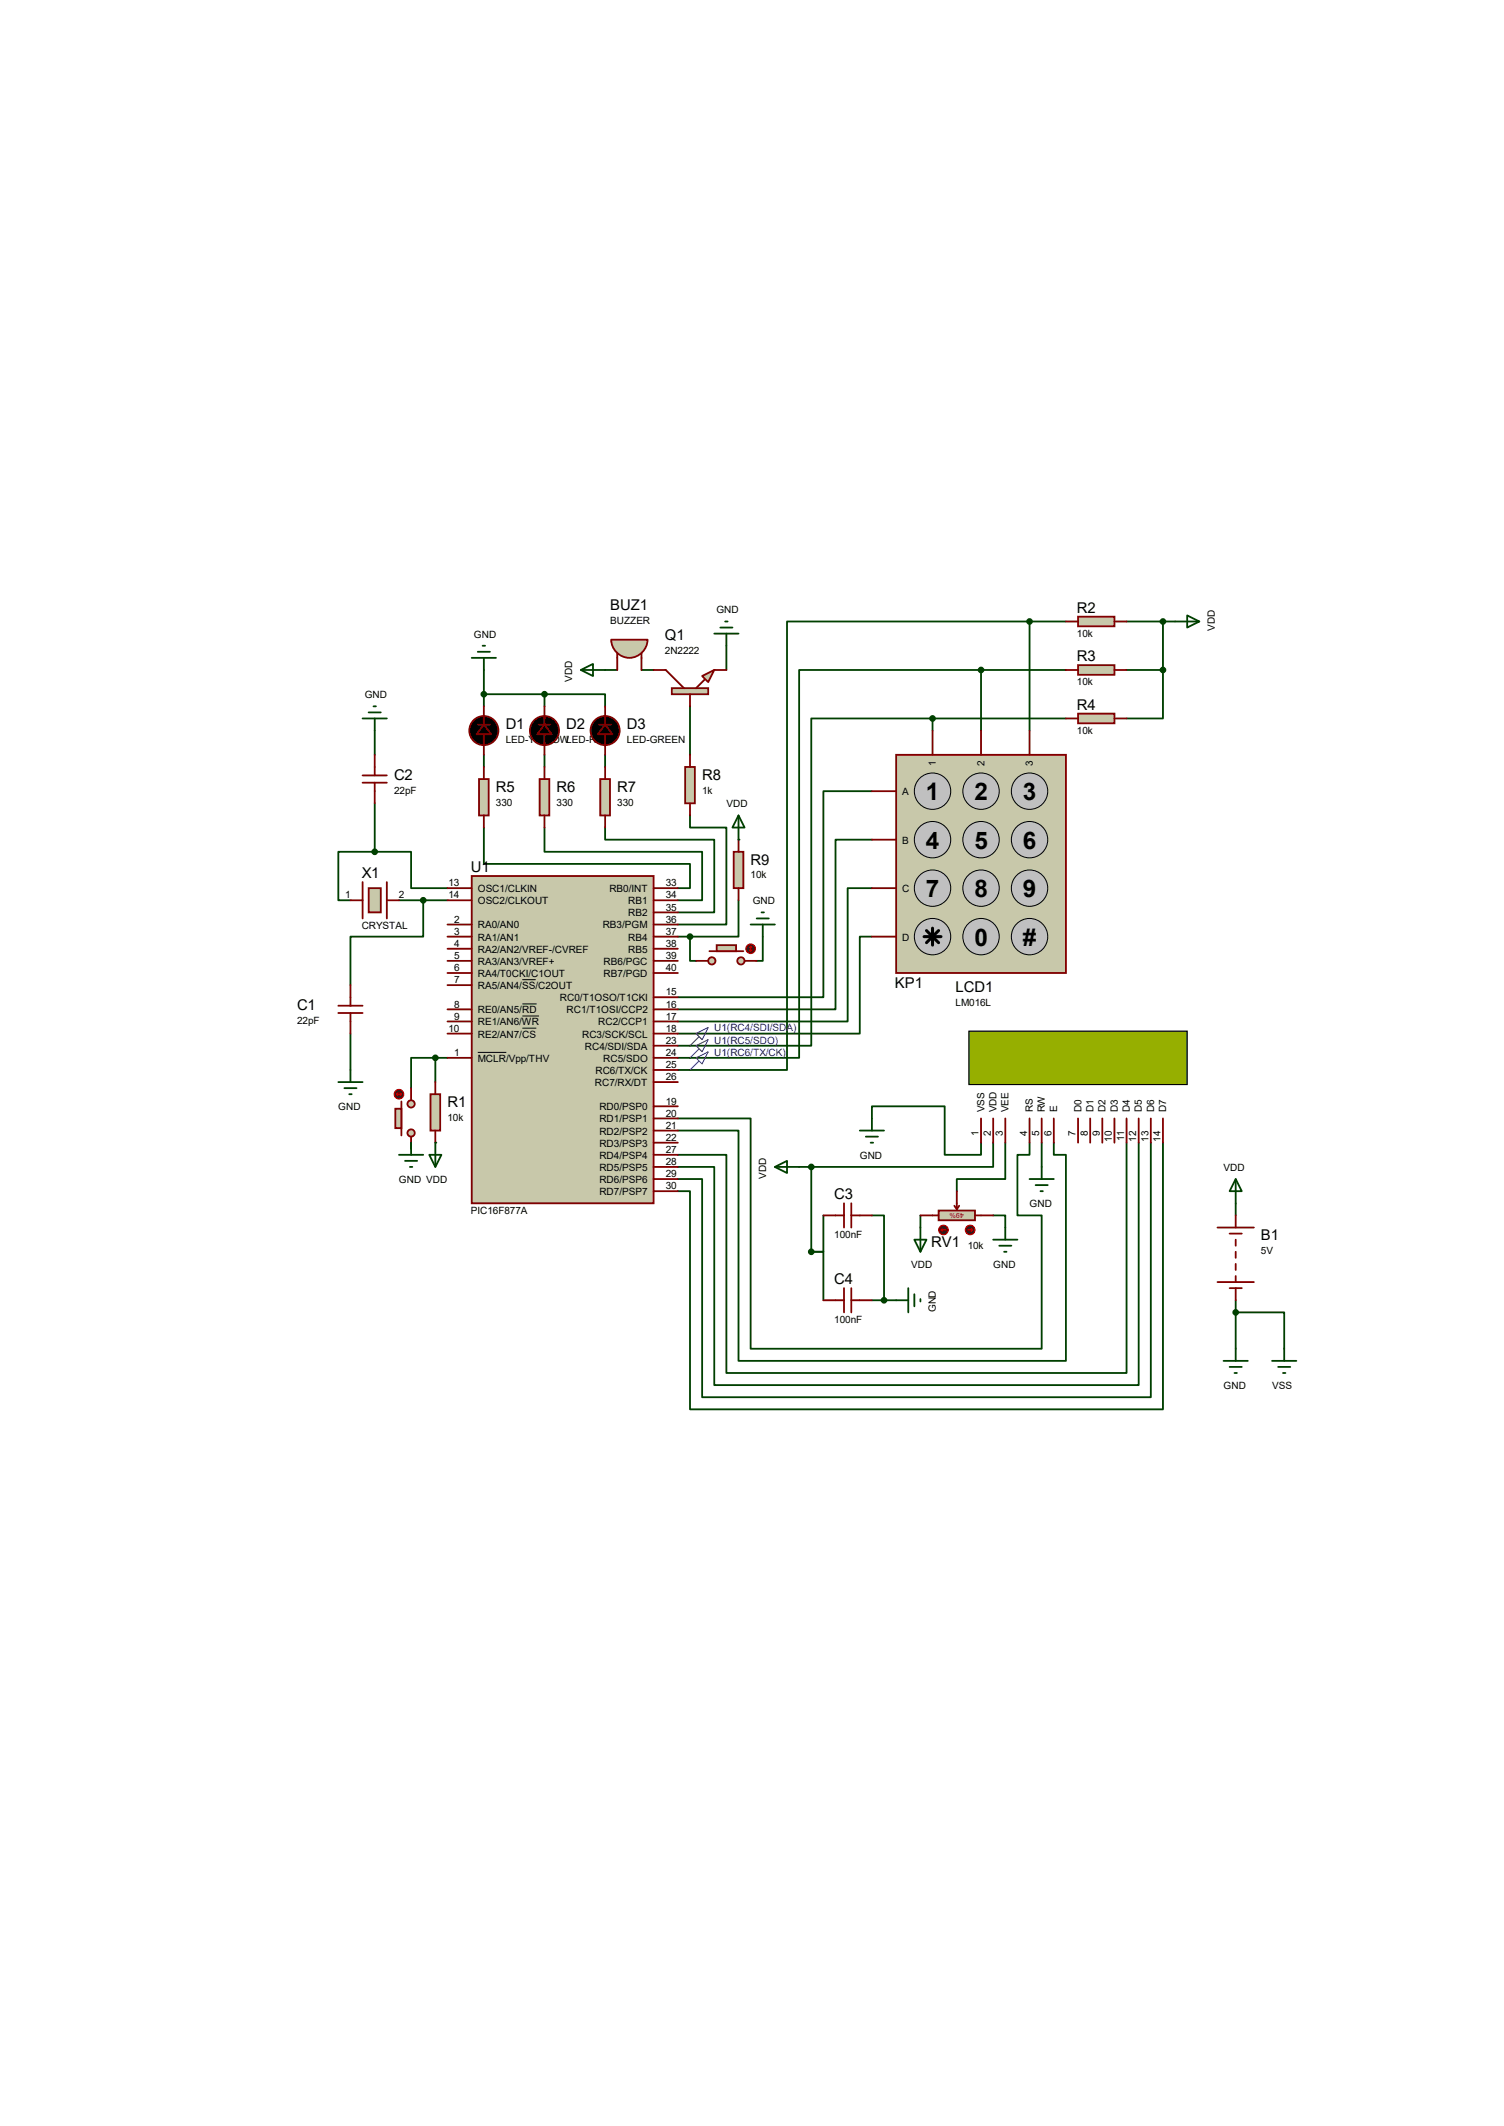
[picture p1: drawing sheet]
<svg xmlns="http://www.w3.org/2000/svg" width="210mm" height="297mm" viewBox="0 0 210 297" stroke-linecap="round" stroke-linejoin="round" font-family="sans-serif">
<g fill="none" stroke="#004000" stroke-width=".25">
<path d="M67.6 93.6v5.1M67.6 97h8.4M76 97h8.5v1.7M76 97v1.7M84.5 93.6h1.7M89.6 93.6h1.7M96.4 98.7v6.8M101.4 90.2v3.4M137 93.6h-25.4v54.2h-16.9M137 93.6h11.8M137 93.6v8.5M143.8 86.8h-33.9v62.7h-15.2"/>
<path d="M143.8 86.8h5M143.8 86.8v15.3M157.3 93.6h5.1M157.3 86.8h6.8M162.4 93.6v6.8h-5.1M162.4 86.8v6.8M52.3 119h-5.1v6.8h1.7M52.3 119h5.1v5.1h5.1M52.3 102.1v3.4M52.3 112.2v6.8M67.6 115.6v5.1h28.8v3.4h-1.7M67.6 105.5v1.6"/>
<path d="M76 115.6v3.4h22v6.8h-3.3M76 105.5v1.6M84.5 115.6v1.7h15.2v10.2h-5M84.5 105.5v1.6M96.4 113.9v1.7h5v13.6h-6.7M103.1 117.3h.1M121.8 110.5h-6.8v28.8h-20.3M121.8 117.3h-5.1v23.7h-22M130.2 100.4h-16.9v45.7h-18.6M130.2 100.4h18.6M130.2 100.4v1.7M55.7 125.8h6.8"/>
<path d="M59.1 125.8v5.1h-10.2v6.7M94.7 130.9h1.7M96.4 130.9v3.3h.8M103.1 125.8v5.1h-6.7M106.5 130.9v3.3h-.8M121.8 124.1h-3.4v18.6h-23.7M121.8 130.9h-1.7v13.5h-25.4M48.9 144.4v5.1M57.4 159.6v.9M60.8 159.6h.1M60.8 147.8h-3.4v4.2M60.8 147.8h1.7"/>
<path d="M60.8 147.8v3.4M94.7 157.9h8.4v32.2h45.7v-28.8h-1.6v-1.7M94.7 156.3h10.1v32.1h40.7v-18.6h-3.4v-8.5h1.7v-1.7M121.8 156.3v-1.7h10.1v6.7h5.1v-1.7M138.7 159.6v3.4h-25.4M140.4 159.6v5.1h-6.8v1.7M145.5 159.6v3.4M157.3 159.6v32.2h-55.9v-30.5h-6.7M159 159.6v33.9h-59.3v-30.5h-5M160.7 159.6v35.6h-62.7v-30.5h-3.3M162.4 159.6v37.3h-66v-30.5h-1.7M111.6 163h1.7"/>
<path d="M113.3 174.9h1.7v6.8M113.3 163v11.9M115 169.8v5.1h-1.7M121.8 169.8h1.6v11.9M128.5 169.8v1.7M138.7 169.8h1.7v1.7M172.6 168.1v1.7M121.8 181.7h3.3M172.6 183.3h6.7v5.1M172.6 181.7v6.7"/>
</g>
<path d="M65.9 122.4h25.4v45.7h-25.4z" fill="#c8c8aa" stroke="#800000" stroke-width=".25"/>
<g fill="none" stroke="#800000" stroke-width=".25">
<path d="M62.5 129.2h3.4M62.5 130.9h3.4M62.5 132.5h3.4M62.5 135.9h3.4M62.5 137.6h3.4M62.5 124.1h3.4M62.5 125.8h3.4M62.5 134.2h3.4M91.3 129.2h3.4M91.3 130.9h3.4M91.3 132.5h3.4M91.3 135.9h3.4"/>
<path d="M91.3 124.1h3.4M91.3 125.8h3.4M91.3 134.2h3.4M91.3 127.5h3.4M91.3 139.3h3.4M62.5 141h3.4M62.5 142.7h3.4M62.5 144.4h3.4M62.5 147.8h3.4M91.3 141h3.4M91.3 142.7h3.4M91.3 144.4h3.4"/>
<path d="M91.3 154.6h3.4M91.3 156.3h3.4M91.3 159.6h3.4M91.3 157.9h3.4M91.3 151.2h3.4M91.3 149.5h3.4M91.3 147.8h3.4M91.3 146.1h3.4M91.3 166.4h3.4M91.3 164.7h3.4M91.3 163h3.4M91.3 161.3h3.4"/>
</g>
<path d="M72.9 136.9h1.9M66.7 147h4M72.9 140.3h2M72.9 141.9h2.4M72.9 143.6h2" fill="none" stroke="#000" stroke-width=".14"/>
<path d="M135.3 144.1h30.5v7.4h-30.5z" fill="#96af00" stroke="#000" stroke-width=".17"/>
<g fill="none" stroke="#800000" stroke-width=".25">
<path d="M50.6 123.2v5.1M54 123.2v5.1M137 156.3v3.3M138.7 156.3v3.3M140.4 156.3v3.3M143.8 156.3v3.3M145.5 156.3v3.3M147.2 156.3v3.3M150.5 156.3v3.3M152.2 156.3v3.3M153.9 156.3v3.3M155.6 156.3v3.3"/>
<path d="M157.3 156.3v3.3M159 156.3v3.3M160.7 156.3v3.3M162.4 156.3v3.3"/>
</g>
<path d="M120.1 157.9h3.3M120.9 158.8h1.7M121.6 159.6h.3M121.8 156.3v1.6M143.8 164.7h3.4M144.6 165.6h1.7M145.3 166.4h.3M145.5 163v1.7" fill="none" stroke="#004000" stroke-width=".25"/>
<path d="M51.5 124.1h1.7v3.4h-1.7z" fill="#c8c8aa" stroke="#800000" stroke-width=".25"/>
<g fill="none" stroke="#800000" stroke-width=".25">
<path d="M50.6 109.3h3.4M50.6 108.3h3.4M52.3 105.5v2.8M52.3 109.3v2.9M48.9 125.8h1.7M48.9 137.6v2.9M54 125.8h1.7M47.2 141.5h3.4M47.2 140.5h3.4M48.9 141.5v2.9M170 171.5h5.1M170 179.1h5.1"/>
<path d="M171.7 172.3h1.7M171.7 180h1.7M172.6 169.8v1.7M172.6 173.2v.8M172.6 174.9v.8M172.6 176.6v.8M172.6 178.3v.8M172.6 180v1.7"/>
</g>
<circle cx="52.3" cy="119" r=".34" fill="#004000" stroke="#004000" stroke-width=".25"/>
<path d="M51.5 99.5h1.7M52.2 98.7h.3M50.6 100.4h3.4M52.3 100.4v1.7M47.2 151.2h3.4M48.1 152h1.7M48.8 152.9h.3M48.9 149.5v1.7M170.9 190.1h3.3M171.7 191h1.7M172.4 191.8h.3M172.6 188.4v1.7" fill="none" stroke="#004000" stroke-width=".25"/>
<path d="M60.1 152.9h1.4v5h-1.4z" fill="#c8c8aa" stroke="#800000" stroke-width=".25"/>
<path d="M60.8 151.2v1.7M60.8 157.9v1.7" fill="none" stroke="#800000" stroke-width=".25"/>
<path d="M108.2 163l1.7-.8v1.7zM108.2 163h3.4M126.8 180v3.3M125.1 181.7h1.7M127.7 180.8v1.7M128.5 181.5v.3" fill="none" stroke="#004000" stroke-width=".25"/>
<circle cx="113.3" cy="163" r=".34" fill="#004000" stroke="#004000" stroke-width=".25"/>
<path d="M131.1 169.1h5v1.4h-5z" fill="#c8c8aa" stroke="#800000" stroke-width=".25"/>
<path d="M128.5 169.8h2.6M133.3 168.4l.3 .6M133.6 166.4v2.6M133.9 168.4l-.3 .6M136.1 169.8h2.6" fill="none" stroke="#800000" stroke-width=".25"/>
<circle cx="131.7" cy="171.8" r=".68" fill="#400000" stroke="#f00" stroke-width=".14"/>
<path d="M131.4 171.8l.2 .2M131.4 171.8h.7M131.6 171.7l-.2 .1" fill="none" stroke="#f00" stroke-width=".14"/>
<circle cx="135.5" cy="171.8" r=".68" fill="#400000" stroke="#f00" stroke-width=".14"/>
<path d="M135.1 171.8h.7M135.6 171.7l.2 .1M135.8 171.8l-.2 .2" fill="none" stroke="#f00" stroke-width=".14"/>
<path d="M138.7 173.2h3.4M139.5 174h1.7M140.2 174.9h.3M140.4 171.5v1.7" fill="none" stroke="#004000" stroke-width=".25"/>
<path d="M115 169.8h2.9M117.9 168.1v3.4M117.9 180v3.3M118.9 168.1v3.4M118.9 180v3.3M118.9 169.8h2.9M115 181.7h2.9M118.9 181.7h2.9" fill="none" stroke="#800000" stroke-width=".25"/>
<g fill="#c8c8aa" stroke="#800000" stroke-width=".25">
<circle cx="57.4" cy="154.2" r=".51"/>
<circle cx="57.4" cy="158.3" r=".51"/>
</g>
<path d="M56 153.9v4.7" fill="none" stroke="#800000" stroke-width=".25"/>
<path d="M55.2 154.9h.8v2.7h-.8z" fill="#c8c8aa" stroke="#800000" stroke-width=".25"/>
<path d="M57.4 152v1.7M57.4 158.8v1.7" fill="none" stroke="#800000" stroke-width=".25"/>
<circle cx="55.7" cy="152.9" r=".68" fill="#400000" stroke="#f00" stroke-width=".14"/>
<path d="M55.4 152.9h.6M55.4 152.9l.1 .1M55.5 152.7l-.1 .2M55.9 152.7l.1 .2M56 152.9l-.1 .1" fill="none" stroke="#f00" stroke-width=".14"/>
<g fill="#000" stroke="#800000" stroke-width=".25">
<path d="M67.6 101.2l1 1.4h-2.1zM76 101.2l1 1.4h-2zM84.5 101.2l1 1.4h-2z"/>
<circle cx="67.6" cy="102.1" r="2.03"/>
<circle cx="76" cy="102.1" r="2.03"/>
<circle cx="84.5" cy="102.1" r="2.03"/>
</g>
<path d="M67.6 98.7v2.5M76 98.7v2.5M84.5 98.7v2.5M66.7 101.2h1.7M67.6 102.6v2.9M75.2 101.2h1.7M76 102.6v2.9M83.7 101.2h1.6M84.5 102.6v2.9" fill="none" stroke="#800000" stroke-width=".25"/>
<path d="M66.9 102.1h1.3M67.2 101.7h.7v.7h-.7zM67.6 101.4v1.3" fill="none" stroke="#000040" stroke-width=".14"/>
<path d="M66.9 108.8h1.3v5.1h-1.3z" fill="#c8c8aa" stroke="#800000" stroke-width=".25"/>
<path d="M67.6 107.1v1.7M67.6 113.9v1.7" fill="none" stroke="#800000" stroke-width=".25"/>
<path d="M75.4 108.8h1.3v5.1h-1.3z" fill="#c8c8aa" stroke="#800000" stroke-width=".25"/>
<path d="M76 107.1v1.7M76 113.9v1.7" fill="none" stroke="#800000" stroke-width=".25"/>
<path d="M83.8 108.8h1.4v5.1h-1.4z" fill="#c8c8aa" stroke="#800000" stroke-width=".25"/>
<path d="M84.5 107.1v1.7M84.5 113.9v1.7" fill="none" stroke="#800000" stroke-width=".25"/>
<path d="M85.3 89.4h5.1a2.54 2.54 0 0 1-2.5 2.5 2.54 2.54 0 0 1-2.6-2.5z" fill="#c8c8aa" stroke="#800000" stroke-width=".25"/>
<path d="M86.2 91.2v2.4M89.6 91.2v2.4" fill="none" stroke="#800000" stroke-width=".25"/>
<g fill="#c8c8aa" stroke="#800000" stroke-width=".25">
<path d="M98 94.4l1.7-.8-.8 1.7z"/>
<path d="M93.8 96.1h5.1v.9h-5.1z"/>
</g>
<path d="M91.3 93.6h1.7l2.5 2.5M96.4 97v1.7M98.4 95l-1.2 1.1M99.7 93.6h1.7" fill="none" stroke="#800000" stroke-width=".25"/>
<path d="M95.7 107.1h1.3v5.1h-1.3z" fill="#c8c8aa" stroke="#800000" stroke-width=".25"/>
<path d="M96.4 105.5v1.6M96.4 112.2v1.7" fill="none" stroke="#800000" stroke-width=".25"/>
<g fill="#c8c8aa" stroke="#800000" stroke-width=".25">
<circle cx="103.5" cy="134.2" r=".51"/>
<circle cx="99.4" cy="134.2" r=".51"/>
</g>
<path d="M99.1 132.9h4.7" fill="none" stroke="#800000" stroke-width=".25"/>
<path d="M100.1 132h2.7v.9h-2.7z" fill="#c8c8aa" stroke="#800000" stroke-width=".25"/>
<path d="M97.2 134.2h1.7M104 134.2h1.7" fill="none" stroke="#800000" stroke-width=".25"/>
<circle cx="104.8" cy="132.5" r=".68" fill="#400000" stroke="#f00" stroke-width=".14"/>
<path d="M104.6 132.7l.2 .2M104.8 132.2v.7M104.8 132.2l-.2 .2M104.8 132.2l.2 .2M105 132.7l-.2 .2" fill="none" stroke="#f00" stroke-width=".14"/>
<path d="M102.4 119h1.4v5.1h-1.4z" fill="#c8c8aa" stroke="#800000" stroke-width=".25"/>
<path d="M103.1 117.3v1.7M103.1 124.1v1.7" fill="none" stroke="#800000" stroke-width=".25"/>
<g fill="none" stroke="#004000" stroke-width=".25">
<path d="M65.9 91.9h3.4M66.7 91.1h1.7M67.4 90.2h.3M67.6 91.9v1.7M81.1 93.6l1.7-.8v1.6zM81.1 93.6h3.4M99.7 88.5h3.4M100.6 87.7h1.7M101.3 86.8h.3M101.4 88.5v1.7M103.1 113.9l.9 1.7h-1.7zM103.1 113.9v3.4"/>
<path d="M104.8 129.2h3.4M105.7 128.3h1.7M106.3 127.5h.4M106.5 129.2v1.7M57.4 159.6v1.7M60.8 159.6v3.4M55.7 161.3h3.4M56.6 162.2h1.7M57.2 163h.4M59.9 161.3h1.7l-.8 1.7zM127.7 173.2h1.7l-.9 1.7zM128.5 171.5v3.4"/>
<path d="M172.6 164.7l.8 1.7h-1.7zM172.6 164.7v3.4M177.6 190.1h3.4M178.5 191h1.7M179.2 191.8h.3M179.3 188.4v1.7"/>
</g>
<g fill="#004000" stroke="#004000" stroke-width=".25">
<circle cx="76" cy="97" r=".34"/>
<circle cx="67.6" cy="97" r=".34"/>
<circle cx="96.4" cy="130.9" r=".34"/>
<circle cx="113.3" cy="174.9" r=".34"/>
<circle cx="172.6" cy="183.3" r=".34"/>
</g>
<path d="M150.5 86.1h5.1v1.4h-5.1z" fill="#c8c8aa" stroke="#800000" stroke-width=".25"/>
<path d="M148.8 86.8h1.7M155.6 86.8h1.7" fill="none" stroke="#800000" stroke-width=".25"/>
<path d="M150.5 92.9h5.1v1.4h-5.1z" fill="#c8c8aa" stroke="#800000" stroke-width=".25"/>
<path d="M148.8 93.6h1.7M155.6 93.6h1.7" fill="none" stroke="#800000" stroke-width=".25"/>
<path d="M150.5 99.7h5.1v1.3h-5.1z" fill="#c8c8aa" stroke="#800000" stroke-width=".25"/>
<path d="M148.8 100.4h1.7M155.6 100.4h1.7" fill="none" stroke="#800000" stroke-width=".25"/>
<path d="M164.1 86.8h3.4M165.8 86l1.7 .8-1.7 .9z" fill="none" stroke="#004000" stroke-width=".25"/>
<g fill="#004000" stroke="#004000" stroke-width=".25">
<circle cx="162.4" cy="93.6" r=".34"/>
<circle cx="162.4" cy="86.8" r=".34"/>
<circle cx="130.2" cy="100.4" r=".34"/>
<circle cx="137" cy="93.6" r=".34"/>
<circle cx="143.8" cy="86.8" r=".34"/>
<circle cx="60.8" cy="147.8" r=".34"/>
<circle cx="59.1" cy="125.8" r=".34"/>
<circle cx="123.4" cy="181.7" r=".34"/>
</g>
<path d="M97.2 144.4l1.7-.8-.9 1.6zM97.2 146.1l1.7-.9-.9 1.7zM97.2 147.8l1.7-.9-.9 1.7zM97.5 144.9l-1.1 1.2M97.5 146.6l-1.1 1.2M97.5 148.3l-1.1 1.2" fill="none" stroke="#0000c0" stroke-width=".14"/>
<path d="M125.1 105.5h23.7v30.4h-23.7z" fill="#c8c8aa" stroke="#800000" stroke-width=".25"/>
<g fill="#c0c0c0" stroke="#000" stroke-width=".14">
<circle cx="130.2" cy="110.5" r="2.54"/>
<circle cx="137" cy="110.5" r="2.54"/>
<circle cx="143.8" cy="110.5" r="2.54"/>
<circle cx="130.2" cy="117.3" r="2.54"/>
<circle cx="137" cy="117.3" r="2.54"/>
<circle cx="143.8" cy="117.3" r="2.54"/>
<circle cx="130.2" cy="124.1" r="2.54"/>
<circle cx="137" cy="124.1" r="2.54"/>
<circle cx="143.8" cy="124.1" r="2.54"/>
<circle cx="130.2" cy="130.9" r="2.54"/>
<circle cx="137" cy="130.9" r="2.54"/>
<circle cx="143.8" cy="130.9" r="2.54"/>
</g>
<path d="M129 130.9h2.4M129.4 130l1.7 1.7M130.2 129.7v2.3M131.1 130l-1.7 1.7" fill="none" stroke="#000" stroke-width=".42"/>
<path d="M121.8 110.5h3.3M121.8 117.3h3.3M130.2 102.1v3.4M137 102.1v3.4M143.8 102.1v3.4M121.8 124.1h3.3M121.8 130.9h3.3" fill="none" stroke="#800000" stroke-width=".25"/>
<g font-size="3.4">
<text x="129.3" y="111.8">1</text>
<text x="136.1" y="111.8">2</text>
<text x="142.8" y="111.8">3</text>
<text x="129.3" y="118.6">4</text>
<text x="136.1" y="118.6">5</text>
<text x="142.8" y="118.6">6</text>
<text x="129.3" y="125.3">7</text>
<text x="136.1" y="125.3">8</text>
<text x="142.8" y="125.3">9</text>
<text x="136.1" y="132.1">0</text>
<text x="142.8" y="132.1">#</text>
</g>
<g font-size="2.1">
<text x="85.2" y="85.2">BUZ1</text>
<text x="92.8" y="89.5">Q1</text>
<text x="150.4" y="85.6">R2</text>
<text x="150.4" y="92.4">R3</text>
<text x="70.6" y="101.8">D1</text>
<text x="79.1" y="101.8">D2</text>
<text x="87.5" y="101.8">D3</text>
<text x="150.4" y="99.1">R4</text>
<text x="55" y="108.9">C2</text>
<text x="69.3" y="110.6">R5</text>
<text x="77.7" y="110.6">R6</text>
<text x="86.2" y="110.6">R7</text>
<text x="98" y="108.9">R8</text>
<text x="50.5" y="122.7">X1</text>
<text x="65.7" y="121.8">U1</text>
<text x="104.8" y="120.8">R9</text>
<text x="41.5" y="141.1">C1</text>
<text x="125" y="138">KP1</text>
<text x="133.4" y="138.6">LCD1</text>
<text x="62.5" y="154.6">R1</text>
<text x="116.5" y="167.5">C3</text>
<text x="176.1" y="173.2">B1</text>
<text x="116.5" y="179.4">C4</text>
<text x="130" y="174.2">RV1</text>
</g>
<g font-size="1.4">
<text x="66.2" y="89.1">GND</text>
<text x="85.2" y="87.2">BUZZER</text>
<text x="100" y="85.7">GND</text>
<text x="150.4" y="89">10k</text>
<text x="169.6" y="88.1" transform="rotate(-90 169.6 88.1)">VDD</text>
<text x="79.9" y="95.3" transform="rotate(-90 79.9 95.3)">VDD</text>
<text x="92.8" y="91.4">2N2222</text>
<text x="150.4" y="95.8">10k</text>
<text x="50.9" y="97.5">GND</text>
<text x="70.6" y="103.8">LED-YELLOWLED-RED</text>
<text x="87.5" y="103.8">LED-GREEN</text>
<text x="130.7" y="107.1" transform="rotate(-90 130.7 107.1)">1</text>
<text x="137.5" y="107.1" transform="rotate(-90 137.5 107.1)">2</text>
<text x="144.2" y="107.1" transform="rotate(-90 144.2 107.1)">3</text>
<text x="150.4" y="102.5">10k</text>
<text x="55" y="110.9">22pF</text>
<text x="69.3" y="112.6">330</text>
<text x="77.7" y="112.6">330</text>
<text x="86.2" y="112.6">330</text>
<text x="98" y="110.9">1k</text>
<text x="101.4" y="112.8">VDD</text>
<text x="126" y="111.1">A</text>
<text x="126" y="117.9">B</text>
<text x="48.2" y="125.5">1</text>
<text x="55.7" y="125.5">2</text>
<text x="62.6" y="123.8">13</text>
<text x="62.6" y="125.5">14</text>
<text x="66.7" y="124.6">OSC1/CLKIN</text>
<text x="85.1" y="124.6">RB0/INT</text>
<text x="93" y="125.5">34</text>
<text x="93" y="123.8">33</text>
<text x="104.8" y="122.7">10k</text>
<text x="126" y="124.6">C</text>
<text x="50.5" y="129.8">CRYSTAL</text>
<text x="63.4" y="128.9">2</text>
<text x="63.4" y="130.6">3</text>
<text x="66.7" y="129.7">RA0/AN0</text>
<text x="66.7" y="131.4">RA1/AN1</text>
<text x="66.7" y="126.3">OSC2/CLKOUT</text>
<text x="84.2" y="129.7">RB3/PGM</text>
<text x="87.7" y="131.4">RB4</text>
<text x="87.7" y="128">RB2</text>
<text x="87.7" y="126.3">RB1</text>
<text x="93" y="130.6">37</text>
<text x="93" y="128.9">36</text>
<text x="93" y="127.2">35</text>
<text x="105.1" y="126.3">GND</text>
<text x="126" y="131.4">D</text>
<text x="63.4" y="132.3">4</text>
<text x="63.4" y="135.7">6</text>
<text x="63.4" y="137.4">7</text>
<text x="63.4" y="134">5</text>
<text x="66.7" y="133.1">RA2/AN2/VREF-/CVREF</text>
<text x="66.7" y="136.5">RA4/T0CKI/C1OUT</text>
<text x="66.7" y="134.8">RA3/AN3/VREF+</text>
<text x="84.3" y="136.5">RB7/PGD</text>
<text x="84.3" y="134.8">RB6/PGC</text>
<text x="87.7" y="133.1">RB5</text>
<text x="93" y="135.7">40</text>
<text x="93" y="134">39</text>
<text x="93" y="132.3">38</text>
<text x="41.5" y="143">22pF</text>
<text x="63.4" y="140.8">8</text>
<text x="63.4" y="142.5">9</text>
<text x="66.7" y="138.2">RA5/AN4/SS/C2OUT</text>
<text x="66.7" y="141.6">RE0/AN5/RD</text>
<text x="66.7" y="143.3">RE1/AN6/WR</text>
<text x="78.2" y="139.9">RC0/T1OSO/T1CKI</text>
<text x="79.1" y="141.6">RC1/T1OSI/CCP2</text>
<text x="83.5" y="143.3">RC2/CCP1</text>
<text x="93" y="140.8">16</text>
<text x="93" y="142.5">17</text>
<text x="93" y="139.1">15</text>
<text x="133.4" y="140.5">LM016L</text>
<text x="62.6" y="144.1">10</text>
<text x="63.4" y="147.5">1</text>
<text x="66.7" y="144.9">RE2/AN7/CS</text>
<text x="66.7" y="148.3">MCLR/Vpp/THV</text>
<text x="81.3" y="144.9">RC3/SCK/SCL</text>
<text x="81.7" y="146.6">RC4/SDI/SDA</text>
<text x="84.2" y="148.3">RC5/SDO</text>
<text x="93" y="144.1">18</text>
<text x="93" y="149.2">25</text>
<text x="93" y="147.5">24</text>
<text x="93" y="145.8">23</text>
<text x="47.2" y="155.1">GND</text>
<text x="83.1" y="151.7">RC7/RX/DT</text>
<text x="83.1" y="150">RC6/TX/CK</text>
<text x="83.7" y="155.1">RD0/PSP0</text>
<text x="93" y="154.3">19</text>
<text x="93" y="156">20</text>
<text x="93" y="150.9">26</text>
<text x="137.5" y="155.4" transform="rotate(-90 137.5 155.4)">VSS</text>
<text x="139.1" y="155.4" transform="rotate(-90 139.1 155.4)">VDD</text>
<text x="140.8" y="155.4" transform="rotate(-90 140.8 155.4)">VEE</text>
<text x="144.2" y="155.4" transform="rotate(-90 144.2 155.4)">RS</text>
<text x="145.9" y="155.4" transform="rotate(-90 145.9 155.4)">RW</text>
<text x="147.6" y="155.4" transform="rotate(-90 147.6 155.4)">E</text>
<text x="151" y="155.4" transform="rotate(-90 151 155.4)">D0</text>
<text x="152.7" y="155.4" transform="rotate(-90 152.7 155.4)">D1</text>
<text x="154.4" y="155.4" transform="rotate(-90 154.4 155.4)">D2</text>
<text x="156.1" y="155.4" transform="rotate(-90 156.1 155.4)">D3</text>
<text x="157.8" y="155.4" transform="rotate(-90 157.8 155.4)">D4</text>
<text x="159.5" y="155.4" transform="rotate(-90 159.5 155.4)">D5</text>
<text x="161.2" y="155.4" transform="rotate(-90 161.2 155.4)">D6</text>
<text x="162.9" y="155.4" transform="rotate(-90 162.9 155.4)">D7</text>
<text x="62.5" y="156.5">10k</text>
<text x="83.7" y="156.8">RD1/PSP1</text>
<text x="83.7" y="161.9">RD4/PSP4</text>
<text x="83.7" y="160.2">RD3/PSP3</text>
<text x="83.7" y="158.5">RD2/PSP2</text>
<text x="93" y="161.1">27</text>
<text x="93" y="159.4">22</text>
<text x="93" y="157.7">21</text>
<text x="120.1" y="161.9">GND</text>
<text x="136.6" y="158.7" transform="rotate(-90 136.6 158.7)">1</text>
<text x="138.3" y="158.7" transform="rotate(-90 138.3 158.7)">2</text>
<text x="140" y="158.7" transform="rotate(-90 140 158.7)">3</text>
<text x="143.4" y="158.7" transform="rotate(-90 143.4 158.7)">4</text>
<text x="145.1" y="158.7" transform="rotate(-90 145.1 158.7)">5</text>
<text x="146.8" y="158.7" transform="rotate(-90 146.8 158.7)">6</text>
<text x="150.2" y="158.7" transform="rotate(-90 150.2 158.7)">7</text>
<text x="151.9" y="158.7" transform="rotate(-90 151.9 158.7)">8</text>
<text x="153.6" y="158.7" transform="rotate(-90 153.6 158.7)">9</text>
<text x="155.3" y="159.5" transform="rotate(-90 155.3 159.5)">10</text>
<text x="157" y="159.4" transform="rotate(-90 157 159.4)">11</text>
<text x="158.7" y="159.5" transform="rotate(-90 158.7 159.5)">12</text>
<text x="160.4" y="159.5" transform="rotate(-90 160.4 159.5)">13</text>
<text x="162" y="159.5" transform="rotate(-90 162 159.5)">14</text>
<text x="55.7" y="165.3">GND VDD</text>
<text x="83.7" y="167">RD7/PSP7</text>
<text x="83.7" y="165.3">RD6/PSP6</text>
<text x="83.7" y="163.6">RD5/PSP5</text>
<text x="93" y="166.2">30</text>
<text x="93" y="164.5">29</text>
<text x="93" y="162.8">28</text>
<text x="107" y="164.7" transform="rotate(-90 107 164.7)">VDD</text>
<text x="170.9" y="163.6">VDD</text>
<text x="65.7" y="169.5">PIC16F877A</text>
<text x="116.5" y="172.9">100nF</text>
<text x="143.8" y="168.7">GND</text>
<text x="127.3" y="177.1">VDD</text>
<text x="135.1" y="174.5">10k</text>
<text x="138.7" y="177.1">GND</text>
<text x="176.1" y="175.2">5V</text>
<text x="116.5" y="184.8">100nF</text>
<text x="130.7" y="183.3" transform="rotate(-90 130.7 183.3)">GND</text>
<text x="170.9" y="194.1">GND</text>
<text x="177.6" y="194.1">VSS</text>
</g>
<g font-size="1.4" fill="#0000c0">
<text x="99.7" y="144.1">U1(RC4/SDI/SDA)</text>
<text x="99.7" y="145.8">U1(RC5/SDO)</text>
<text x="99.7" y="147.5">U1(RC6/TX/CK)</text>
</g>
<text font-size="1" fill="#c00000" x="134.6" y="169.5" transform="rotate(-180 134.6 169.5)">49%</text>
</svg>
